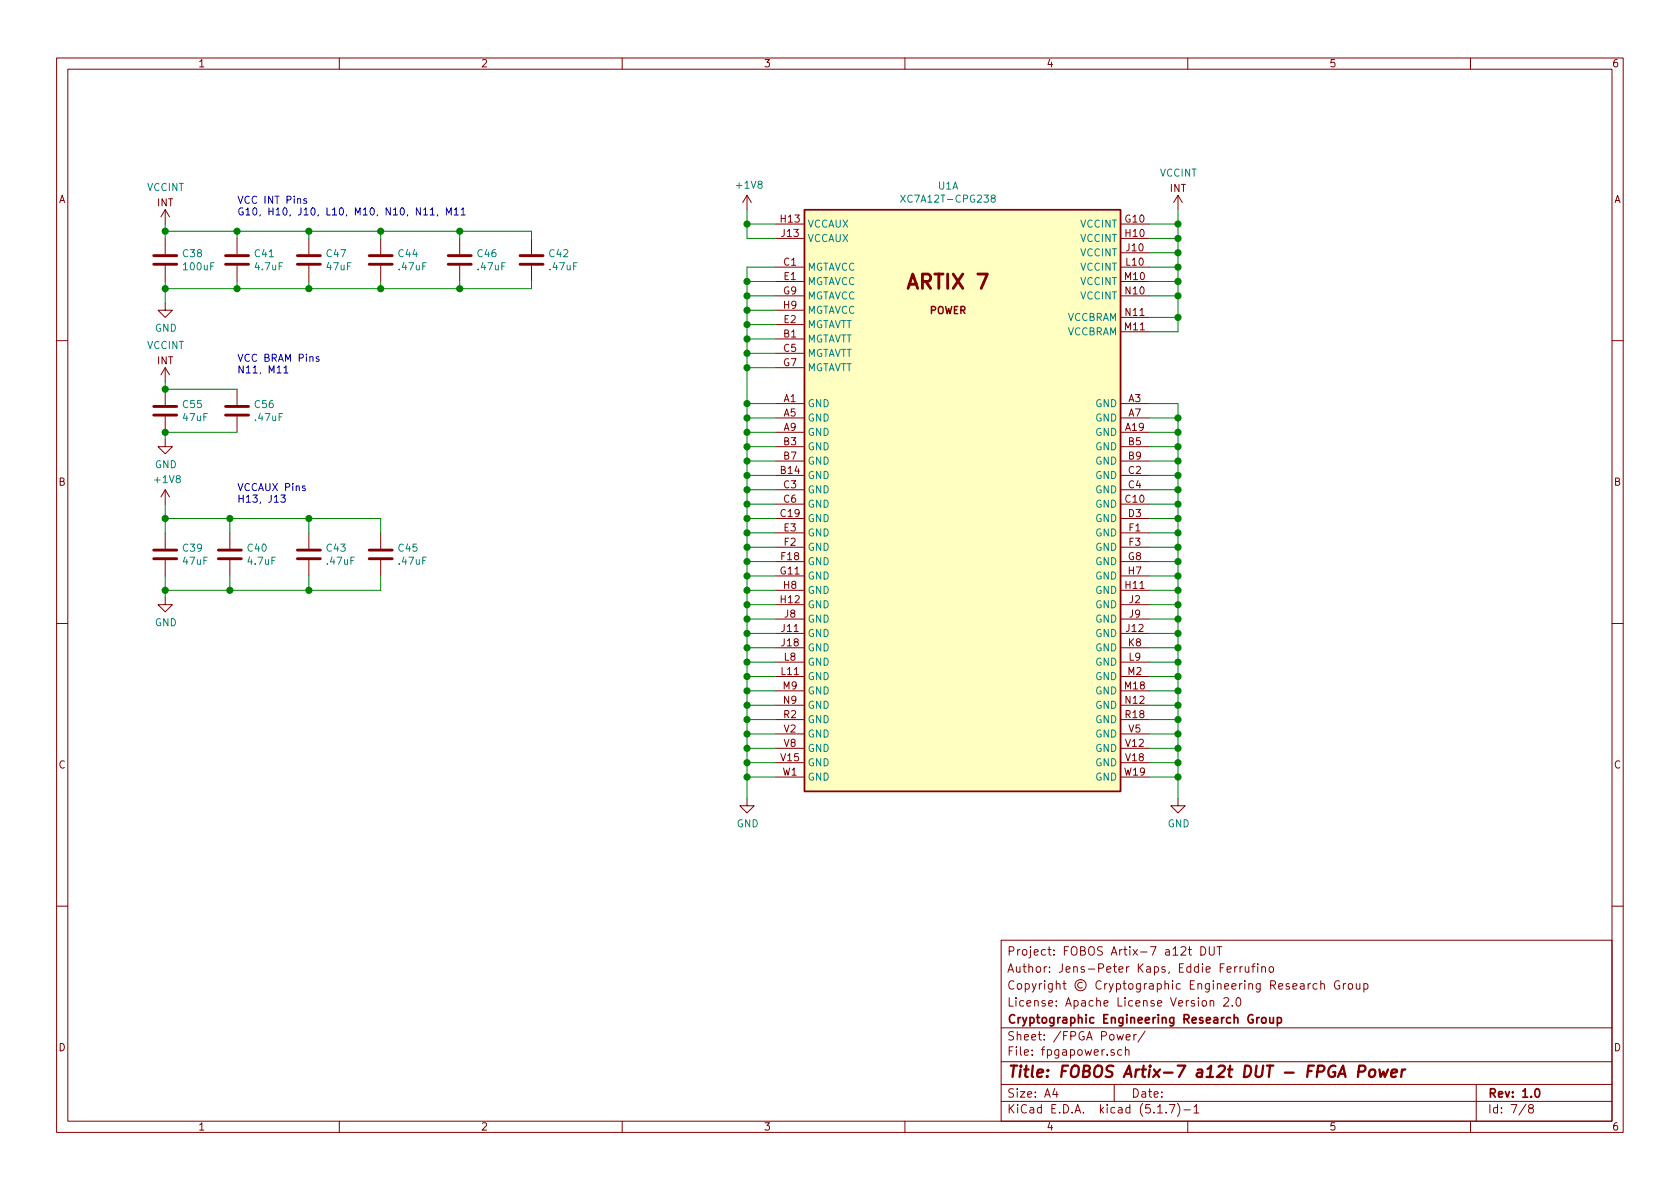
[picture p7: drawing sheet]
<svg xmlns="http://www.w3.org/2000/svg" width="297mm" height="210mm" viewBox="0 0 297 210" stroke-linecap="round" stroke-linejoin="round" font-family="sans-serif">
<g fill="none" stroke="#840000" stroke-width=".18">
<path d="M10 10.3h277v189.9h-277zM12 12.2h273v186.1h-273zM60 10.3v1.9M110 10.3v1.9M160 10.3v1.9M210 10.3v1.9M260 10.3v1.9M29.2 37.1v2.5M29.2 37.1l-.8 1.2M29.2 37.1l.8 1.2M132.1 34.5l-.8 1.3M132.1 34.5v2.6"/>
<path d="M132.1 34.5l.7 1.3M137.2 39.6h5M198.1 39.6h5.1M208.3 34.5l-.8 1.3M208.3 34.5v2.6M208.3 34.5l.7 1.3M29.2 53.6v1.3h1.3l-1.3 1.2-1.3-1.2h1.3M29.2 42.2v2.8M29.2 47v2.8M41.9 42.2v2.8M41.9 47v2.8M54.6 42.2v2.8"/>
<path d="M54.6 47v2.8M67.3 42.2v2.8M67.3 47v2.8M81.3 42.2v2.8M81.3 47v2.8M94 42.2v2.8M94 47v2.8M137.2 59.9h5M137.2 47.2h5M137.2 49.8h5M137.2 57.4h5M137.2 52.3h5"/>
<path d="M137.2 42.2h5M137.2 54.9h5M198.1 47.2h5.1M198.1 49.8h5.1M198.1 52.3h5.1M198.1 42.2h5.1M198.1 44.7h5.1M198.1 58.7h5.1M198.1 56.1h5.1M10 60.2h2M29.2 77.7v1.3h1.3l-1.3 1.3-1.3-1.3h1.3M29.2 65v2.6"/>
<path d="M29.2 68.8v2.8M29.2 73.7v2.7M29.2 65l-.8 1.3M29.2 65l.8 1.3M41.9 68.8v2.8M41.9 73.7v2.7M137.2 71.4h5M137.2 76.4h5M137.2 73.9h5M137.2 79h5M137.2 62.5h5M137.2 65h5"/>
<path d="M198.1 71.4h5.1M198.1 76.4h5.1M198.1 73.9h5.1M198.1 79h5.1M285 60.2h2M29.2 86.6v2.5M29.2 94.2v2.8M29.2 99.1v2.7M29.2 86.6l-.8 1.3M29.2 86.6l.8 1.3M40.6 94.2v2.8M40.6 99.1v2.7"/>
<path d="M54.6 94.2v2.8M54.6 99.1v2.7M67.3 94.2v2.8M67.3 99.1v2.7M137.2 84.1h5M137.2 81.5h5M137.2 89.1h5M137.2 91.7h5M137.2 86.6h5M137.2 94.2h5M137.2 99.3h5M137.2 96.8h5"/>
<path d="M198.1 84.1h5.1M198.1 81.5h5.1M198.1 89.1h5.1M198.1 91.7h5.1M198.1 86.6h5.1M198.1 94.2h5.1M198.1 99.3h5.1M198.1 96.8h5.1M10 110.3h2M29.2 105.7v1.2h1.3l-1.3 1.3-1.3-1.3h1.3M137.2 101.8h5M137.2 104.4h5"/>
<path d="M137.2 106.9h5M137.2 112h5M137.2 114.5h5M137.2 109.5h5M137.2 119.6h5M137.2 117.1h5M198.1 101.8h5.1M198.1 104.4h5.1M198.1 106.9h5.1M198.1 112h5.1M198.1 114.5h5.1M198.1 109.5h5.1"/>
<path d="M198.1 119.6h5.1M198.1 117.1h5.1M285 110.3h2M137.2 122.2h5M137.2 124.7h5M137.2 127.2h5M137.2 132.3h5M137.2 134.9h5M137.2 129.8h5M137.2 137.4h5M198.1 122.2h5.1M198.1 124.7h5.1"/>
<path d="M198.1 127.2h5.1M198.1 132.3h5.1M198.1 134.9h5.1M198.1 129.8h5.1M198.1 137.4h5.1M132.1 141.2v1.3h1.2l-1.2 1.3-1.3-1.3h1.3M208.3 141.2v1.3h1.2l-1.2 1.3-1.3-1.3h1.3M10 160.2h2M177 166.3h108v32h-108zM210.1 167.9h.6M210.3 167.4v1.3l.4 .2M212.3 167.4a.76 .76 0 0 1 .9 .8 .76 .76 0 0 1-.9 .7z"/>
<path d="M212.6 177.1l.2-.2 .5 .2v.7l-.3 .1-.4-.1zM213.8 167.4v1.2l.3 .3h.3l.3-.3v-1.2M214 177.1l.2-.2 .3 .1 .1 .9M214 176.9v1M215.2 167.4h.8M215.6 167.4v1.5M216.4 176.6l.2-.2h.4l.2 .5-.9 1h.9M217 171.4l.7-.1-.1-.3-.4-.1-.2 .2v.8h.6M217.9 177.8v.1M218.3 170.9v1M218.7 176.6l.3-.2a.94 .94 0 0 1 0 1.5l-.4-.3-.1-.6zM218.7 170.9l-.4 .3"/>
<path d="M219.3 170.9v1M219.7 170.9l-.4 .2v.1M220.2 170.9v.8a.37 .37 0 0 0 .6 .1M220.8 170.9v1M221.3 170.9h.6M221.9 170.4l-.3 .1-.1 .2v1.2M222.4 170.4v.2M222.4 170.9v1M223.1 171.1l.1-.1a.37 .37 0 0 1 .5 .1v.8M223.1 170.9v1M224.5 171.1l.2-.2 .4 .2v.7l-.2 .1-.4-.1zM231.3 173.9v1"/>
<path d="M231.7 173.9l-.4 .3M232.9 174l-.5-.1-.2 .3v.6l.2 .1 .5-.1M233.5 174.1l.1-.1a.37 .37 0 0 1 .6 .1v.8M233.5 173.4v1.5M236.8 173.5a.73 .73 0 0 0-.9 .5 .73 .73 0 0 0 .5 .9l.5-.1v-.5h-.3M237.5 173.9v1M237.9 173.9l-.3 .1-.1 .2M238.4 174.1l.3-.2 .4 .2v.7l-.2 .1-.5-.1zM239.8 173.9l.1 .9 .3 .1 .2-.1M240.4 173.9v1M241.1 174l.5-.1 .3 .3-.2 .6h-.6M241.1 173.9v1.5"/>
<path d="M285 160.2h2M60 198.3v1.9M110 198.3v1.9M160 198.3v1.9M177 194.8h108M177 191.8h108M177 187.8h108M177 181.8h108M186.5 192.5l-.4 1h1M186.8 193v1M197 185.7l-.4-.1-.2 .2 .1 .2 .5 .2v.3h-.6M197 191.8v3"/>
<path d="M198.3 185.7l-.4-.1-.3 .3 .1 .6 .2 .1 .4-.1M199 185.7l.2-.1 .3 .1 .1 .9M199 185.1v1.5M199.1 183.4l.7-.1v-.3l-.5-.1-.2 .2 .1 .7h.6M200.5 182.9v1M200.9 182.9l-.3 .1-.1 .2M202.5 182.3l-1.3 2M204.7 196.8h.8M206.2 196.7v.1M206.8 195.3h.9l-.6 1.5M208.2 195.1a1.71 1.71 0 0 1 0 2.3M209.3 196.3h1.2"/>
<path d="M210 198.3v1.9M211.1 195.8l.4-.5v1.5M211.1 196.8h.9M260 198.3v1.9M261 191.8v6.5M269.8 195.2l-1.2 2M270.6 196l-.3-.2v-.2l.3-.3h.2l.3 .3-.1 .2-.6 .2a.48 .48 0 0 0-.1 .7l.3 .1 .4-.1a.48 .48 0 0 0-.2-.7"/>
</g>
<path d="M222.7 179.9l-.3 .1-.2 .2M224.5 179.9l.1 .9 .3 .1 .2-.1M225.1 179.9v1M225.9 179.9v1.5M223.1 180.1l.3-.2 .4 .2v.7l-.2 .1-.5-.1zM225.9 180l.4-.1 .3 .3-.2 .6h-.5M271.5 192.7l.2-.2a.81 .81 0 0 1 .6 .6 .81 .81 0 0 1-.3 .8l-.1 .1a.79 .79 0 0 1-.4-1.3z" fill="none" stroke="#840000" stroke-width=".3"/>
<path d="M240.2 189.5h.8a.56 .56 0 0 0 .4-.5 .56 .56 0 0 0-.3-.6h-.8l-.2 2M242.2 189.3a.54 .54 0 0 1 .6-.2 .54 .54 0 0 1 .4 .4l-.1 .6a.56 .56 0 0 1-.5 .4 .56 .56 0 0 1-.6-.4zM243.9 189.1l.2 1.3 .5-.9 .3 .9 .5-1.3M246 189.8l1-.2-.1-.4-.5-.1-.4 .3v.9l.2 .1 .6-.1M247.9 189.1l-.2 1.3M248.5 189.1a.54 .54 0 0 0-.6 .4" fill="none" stroke="#840000" stroke-width=".41"/>
<g fill="none" stroke="#840000" stroke-width=".51">
<path d="M27.2 46.7h4M27.2 45.2h4M39.9 46.7h4M39.9 45.2h4M52.6 46.7h4M52.6 45.2h4M65.3 46.7h4M65.3 45.2h4M79.2 46.7h4.1M79.2 45.2h4.1M91.9 46.7h4.1M91.9 45.2h4.1"/>
<path d="M27.2 73.4h4M27.2 71.9h4M39.9 73.4h4M39.9 71.9h4M27.2 98.8h4M27.2 97.3h4M38.6 98.8h4.1M38.6 97.3h4.1M52.6 98.8h4M52.6 97.3h4M65.3 98.8h4M65.3 97.3h4"/>
</g>
<path d="M142.2 37.1h55.9v102.8h-55.9z" fill="#ffffc2" stroke="#ffffc2" stroke-width=".18"/>
<path d="M142.2 37.1h55.9v102.8h-55.9z" fill="none" stroke="#840000" stroke-width=".25"/>
<path d="M159.2 34.5l.9 1.3M160.1 34.5l-.9 1.3M175.5 35l-.3-.3 .3-.2h.2l.2 .1v.3l-.5 .2-.2 .2v.2l.3 .3h.2l.3-.3-.1-.4-.2-.1" fill="none" stroke="#008484" stroke-width=".18"/>
<g fill="none" stroke="#008400" stroke-width=".18">
<path d="M29.2 39.6v2.6M132.1 39.6h5.1M132.1 37.1v5.1h5.1M203.2 39.6h5.1M208.3 37.1v21.6h-5.1M29.2 49.8v3.8M29.2 40.9h64.8v1.3M41.9 40.9v1.3M41.9 49.8v1.2M54.6 40.9v1.3M54.6 49.8v1.2M67.3 40.9v1.3"/>
<path d="M67.3 49.8v1.2M81.3 40.9v1.3M81.3 49.8v1.2M94 49.8v1.2h-64.8M132.1 49.8h5.1M132.1 52.3h5.1M132.1 54.9h5.1M132.1 57.4h5.1M132.1 59.9h5.1M137.2 47.2h-5.1v94M203.2 47.2h5.1M203.2 44.7h5.1"/>
<path d="M203.2 42.2h5.1M203.2 49.8h5.1M203.2 52.3h5.1M203.2 56.1h5.1M29.2 67.6v1.2h12.7M41.9 76.4h-12.7v1.3M132.1 73.9h5.1M132.1 76.4h5.1M132.1 79h5.1M132.1 71.4h5.1M132.1 62.5h5.1M132.1 65h5.1"/>
<path d="M203.2 71.4h5.1v69.8M203.2 73.9h5.1M203.2 76.4h5.1M203.2 79h5.1M29.2 91.7h38.1v2.5M29.2 89.1v5.1M40.6 91.7v2.5M54.6 91.7v2.5M132.1 91.7h5.1M132.1 94.2h5.1M132.1 89.1h5.1M132.1 96.8h5.1"/>
<path d="M132.1 99.3h5.1M132.1 81.5h5.1M132.1 84.1h5.1M132.1 86.6h5.1M203.2 91.7h5.1M203.2 94.2h5.1M203.2 89.1h5.1M203.2 96.8h5.1M203.2 99.3h5.1M203.2 81.5h5.1M203.2 84.1h5.1M203.2 86.6h5.1"/>
<path d="M29.2 101.8v3.9M40.6 101.8v2.6M54.6 101.8v2.6M67.3 101.8v2.6h-38.1M132.1 101.8h5.1M132.1 104.4h5.1M132.1 106.9h5.1M132.1 109.5h5.1M132.1 112h5.1M132.1 114.5h5.1M132.1 117.1h5.1M132.1 119.6h5.1"/>
<path d="M203.2 101.8h5.1M203.2 104.4h5.1M203.2 106.9h5.1M203.2 109.5h5.1M203.2 112h5.1M203.2 114.5h5.1M203.2 117.1h5.1M203.2 119.6h5.1M132.1 129.8h5.1M132.1 122.2h5.1M132.1 124.7h5.1M132.1 127.2h5.1"/>
<path d="M132.1 134.9h5.1M132.1 137.4h5.1M132.1 132.3h5.1M203.2 129.8h5.1M203.2 122.2h5.1M203.2 124.7h5.1M203.2 127.2h5.1M203.2 134.9h5.1M203.2 137.4h5.1M203.2 132.3h5.1"/>
</g>
<g fill="none" stroke="#0000c2" stroke-width=".18">
<path d="M54.2 35.2l-.3-.1-.2 .2 .1 .2 .4 .1v.3h-.5M74.9 37.1l.3-.4v1.3M74.9 38h.7M76.1 37.1l.4-.4v1.3M76.1 38h.7M77.4 38l-.1 .2M78.9 38v-1.3l.4 1 .5-1v1.3M80.3 37.1l.4-.4v1.3M80.3 38h.8M81.5 37.1l.4-.4v1.3M81.5 38h.7M50.2 65l.4-.3v1.3"/>
<path d="M50.2 66h.7M56.4 63.1h-.3l-.2 .1 .1 .2 .4 .1v.3h-.5M49.7 87.5h.7l-.4 .5 .4 .2v.4l-.2 .2-.5-.1M53.9 86l-.3-.1-.1 .2v.2l.4 .1v.3h-.4"/>
</g>
<g fill="#008400" stroke="#008400" stroke-width=".25">
<circle cx="132.1" cy="84.1" r=".51"/>
<circle cx="132.1" cy="59.9" r=".51"/>
<circle cx="67.3" cy="40.9" r=".51"/>
<circle cx="132.1" cy="62.5" r=".51"/>
<circle cx="132.1" cy="65" r=".51"/>
<circle cx="132.1" cy="39.6" r=".51"/>
<circle cx="132.1" cy="71.4" r=".51"/>
<circle cx="132.1" cy="73.9" r=".51"/>
<circle cx="132.1" cy="76.4" r=".51"/>
<circle cx="132.1" cy="79" r=".51"/>
<circle cx="132.1" cy="81.5" r=".51"/>
<circle cx="81.3" cy="40.9" r=".51"/>
<circle cx="208.3" cy="56.1" r=".51"/>
<circle cx="132.1" cy="86.6" r=".51"/>
<circle cx="132.1" cy="89.1" r=".51"/>
<circle cx="208.3" cy="52.3" r=".51"/>
<circle cx="132.1" cy="91.7" r=".51"/>
<circle cx="132.1" cy="94.2" r=".51"/>
<circle cx="132.1" cy="96.8" r=".51"/>
<circle cx="208.3" cy="49.8" r=".51"/>
<circle cx="132.1" cy="99.3" r=".51"/>
<circle cx="132.1" cy="101.8" r=".51"/>
<circle cx="54.6" cy="91.7" r=".51"/>
<circle cx="29.2" cy="40.9" r=".51"/>
<circle cx="41.9" cy="40.9" r=".51"/>
<circle cx="29.2" cy="68.8" r=".51"/>
<circle cx="54.6" cy="40.9" r=".51"/>
<circle cx="29.2" cy="51" r=".51"/>
<circle cx="29.2" cy="76.4" r=".51"/>
<circle cx="41.9" cy="51" r=".51"/>
<circle cx="54.6" cy="51" r=".51"/>
<circle cx="29.2" cy="91.7" r=".51"/>
<circle cx="40.6" cy="91.7" r=".51"/>
<circle cx="208.3" cy="47.2" r=".51"/>
<circle cx="29.2" cy="104.4" r=".51"/>
<circle cx="54.6" cy="104.4" r=".51"/>
<circle cx="40.6" cy="104.4" r=".51"/>
<circle cx="81.3" cy="51" r=".51"/>
<circle cx="132.1" cy="49.8" r=".51"/>
<circle cx="67.3" cy="51" r=".51"/>
<circle cx="132.1" cy="52.3" r=".51"/>
<circle cx="132.1" cy="54.9" r=".51"/>
<circle cx="132.1" cy="57.4" r=".51"/>
<circle cx="208.3" cy="122.2" r=".51"/>
<circle cx="208.3" cy="76.4" r=".51"/>
<circle cx="208.3" cy="129.8" r=".51"/>
<circle cx="208.3" cy="79" r=".51"/>
<circle cx="208.3" cy="81.5" r=".51"/>
<circle cx="208.3" cy="127.2" r=".51"/>
<circle cx="208.3" cy="84.1" r=".51"/>
<circle cx="208.3" cy="86.6" r=".51"/>
<circle cx="208.3" cy="124.7" r=".51"/>
<circle cx="208.3" cy="89.1" r=".51"/>
<circle cx="208.3" cy="91.7" r=".51"/>
<circle cx="208.3" cy="73.9" r=".51"/>
<circle cx="208.3" cy="94.2" r=".51"/>
<circle cx="208.3" cy="96.8" r=".51"/>
<circle cx="208.3" cy="119.6" r=".51"/>
<circle cx="208.3" cy="99.3" r=".51"/>
<circle cx="208.3" cy="101.8" r=".51"/>
<circle cx="208.3" cy="117.1" r=".51"/>
<circle cx="208.3" cy="104.4" r=".51"/>
<circle cx="208.3" cy="106.9" r=".51"/>
<circle cx="208.3" cy="114.5" r=".51"/>
<circle cx="208.3" cy="109.5" r=".51"/>
<circle cx="132.1" cy="122.2" r=".51"/>
<circle cx="132.1" cy="104.4" r=".51"/>
<circle cx="132.1" cy="106.9" r=".51"/>
<circle cx="208.3" cy="44.7" r=".51"/>
<circle cx="132.1" cy="109.5" r=".51"/>
<circle cx="132.1" cy="112" r=".51"/>
<circle cx="208.3" cy="42.2" r=".51"/>
<circle cx="132.1" cy="114.5" r=".51"/>
<circle cx="132.1" cy="117.1" r=".51"/>
<circle cx="208.3" cy="39.6" r=".51"/>
<circle cx="132.1" cy="119.6" r=".51"/>
<circle cx="208.3" cy="112" r=".51"/>
<circle cx="132.1" cy="124.7" r=".51"/>
<circle cx="132.1" cy="127.2" r=".51"/>
<circle cx="208.3" cy="137.4" r=".51"/>
<circle cx="132.1" cy="129.8" r=".51"/>
<circle cx="132.1" cy="132.3" r=".51"/>
<circle cx="208.3" cy="134.9" r=".51"/>
<circle cx="132.1" cy="134.9" r=".51"/>
<circle cx="132.1" cy="137.4" r=".51"/>
<circle cx="208.3" cy="132.3" r=".51"/>
</g>
<text font-size="3.5" fill="#840000" x="160.9" y="51.1">ARTIX 7</text>
<text font-size="2.8" fill="#840000" x="178" y="190.5">Title: FOBOS Artix-7 a12t DUT - FPGA Power</text>
<g font-size="2.1" fill="#840000">
<text x="178" y="172">Author: Jens-Peter Kaps, Eddie Ferrufino</text>
<text x="178" y="169">Project: FOBOS Artix-7 a12t DUT</text>
<text x="178" y="178">License: Apache License Version 2.0</text>
<text x="178" y="175">Copyright © Cryptographic Engineering Research Group</text>
<text x="178" y="184">Sheet: /FPGA Power/</text>
<text x="178" y="181">Cryptographic Engineering Research Group</text>
<text x="178" y="186.7">File: fpgapower.sch</text>
<text x="178" y="196.9">KiCad E.D.A. kicad (5.1.7)-1</text>
<text x="178" y="194.1">Size: A4</text>
<text x="200" y="194.1">Date:</text>
<text x="263" y="194.1">Rev: 1.0</text>
<text x="263" y="196.9">Id: 7/8</text>
</g>
<g font-size="1.8" fill="#840000">
<text x="35" y="11.9">1</text>
<text x="85" y="11.9">2</text>
<text x="135" y="11.9">3</text>
<text x="185" y="11.9">4</text>
<text x="235" y="11.9">5</text>
<text x="285" y="11.9">6</text>
<text x="10.4" y="35.9">A</text>
<text x="206.9" y="34">INT</text>
<text x="285.4" y="35.9">A</text>
<text x="27.8" y="36.5">INT</text>
<text x="138.1" y="39.4">H13</text>
<text x="138.2" y="41.9">J13</text>
<text x="199" y="39.4">G10</text>
<text x="199" y="41.9">H10</text>
<text x="138.6" y="47">C1</text>
<text x="199.1" y="47">L10</text>
<text x="199.2" y="44.4">J10</text>
<text x="138.5" y="52.1">G9</text>
<text x="138.6" y="49.5">E1</text>
<text x="199" y="49.5">M10</text>
<text x="199" y="52.1">N10</text>
<text x="138.6" y="59.7">B1</text>
<text x="138.6" y="54.6">H9</text>
<text x="138.6" y="57.1">E2</text>
<text x="164.3" y="55.5">POWER</text>
<text x="199" y="58.4">M11</text>
<text x="199" y="55.9">N11</text>
<text x="27.8" y="64.4">INT</text>
<text x="138.5" y="64.8">G7</text>
<text x="138.6" y="62.2">C5</text>
<text x="138.6" y="71.1">A1</text>
<text x="199.5" y="71.1">A3</text>
<text x="138.6" y="73.7">A5</text>
<text x="138.6" y="76.2">A9</text>
<text x="199" y="76.2">A19</text>
<text x="199.5" y="73.7">A7</text>
<text x="138.1" y="83.8">B14</text>
<text x="138.6" y="78.7">B3</text>
<text x="138.6" y="81.3">B7</text>
<text x="199.5" y="78.7">B5</text>
<text x="199.5" y="81.3">B9</text>
<text x="199.5" y="83.8">C2</text>
<text x="10.4" y="85.9">B</text>
<text x="138.6" y="86.4">C3</text>
<text x="138.6" y="88.9">C6</text>
<text x="199" y="88.9">C10</text>
<text x="199.5" y="86.4">C4</text>
<text x="285.4" y="85.9">B</text>
<text x="138.1" y="91.4">C19</text>
<text x="138.6" y="94">E3</text>
<text x="199.5" y="91.4">D3</text>
<text x="199.6" y="94">F1</text>
<text x="138" y="101.6">G11</text>
<text x="138.2" y="99.1">F18</text>
<text x="138.7" y="96.5">F2</text>
<text x="199.5" y="99.1">G8</text>
<text x="199.5" y="101.6">H7</text>
<text x="199.6" y="96.5">F3</text>
<text x="138.1" y="106.7">H12</text>
<text x="138.6" y="104.1">H8</text>
<text x="199" y="104.1">H11</text>
<text x="199.7" y="106.7">J2</text>
<text x="138.2" y="111.8">J11</text>
<text x="138.7" y="109.2">J8</text>
<text x="199.2" y="111.8">J12</text>
<text x="199.7" y="109.2">J9</text>
<text x="138.2" y="119.4">L11</text>
<text x="138.2" y="114.3">J18</text>
<text x="138.7" y="116.8">L8</text>
<text x="199.4" y="119.4">M2</text>
<text x="199.5" y="114.3">K8</text>
<text x="199.6" y="116.8">L9</text>
<text x="138.5" y="121.9">M9</text>
<text x="138.6" y="124.5">N9</text>
<text x="199" y="121.9">M18</text>
<text x="199" y="124.5">N12</text>
<text x="138.6" y="127">R2</text>
<text x="138.6" y="129.5">V2</text>
<text x="199" y="127">R18</text>
<text x="199.6" y="129.5">V5</text>
<text x="10.4" y="135.9">C</text>
<text x="138.1" y="134.6">V15</text>
<text x="138.4" y="137.2">W1</text>
<text x="138.6" y="132.1">V8</text>
<text x="198.9" y="137.2">W19</text>
<text x="199.1" y="132.1">V12</text>
<text x="199.1" y="134.6">V18</text>
<text x="285.4" y="135.9">C</text>
<text x="10.4" y="185.9">D</text>
<text x="285.4" y="185.9">D</text>
<text x="35" y="199.9">1</text>
<text x="85" y="199.9">2</text>
<text x="135" y="199.9">3</text>
<text x="185" y="199.9">4</text>
<text x="235" y="199.9">5</text>
<text x="285" y="199.9">6</text>
</g>
<g font-size="1.8" fill="#008484">
<text x="26" y="33.8">VCCINT</text>
<text x="130.4" y="33.4">+1V8</text>
<text x="160.1" y="35.8">XC7A12T-CPG238</text>
<text x="165.9" y="33.5">U1A</text>
<text x="205.1" y="31.2">VCCINT</text>
<text x="142.7" y="40.3">VCCAUX</text>
<text x="191" y="40.3">VCCINT</text>
<text x="32.4" y="45.5">C38</text>
<text x="32.6" y="47.8">100uF</text>
<text x="45.1" y="45.5">C41</text>
<text x="45.2" y="47.8">4.7uF</text>
<text x="57.8" y="45.5">C47</text>
<text x="57.9" y="47.8">47uF</text>
<text x="70.5" y="45.5">C44</text>
<text x="70.6" y="47.8">.47uF</text>
<text x="84.5" y="45.5">C46</text>
<text x="84.6" y="47.8">.47uF</text>
<text x="97.2" y="45.5">C42</text>
<text x="97.3" y="47.8">.47uF</text>
<text x="142.7" y="47.9">MGTAVCC</text>
<text x="142.7" y="42.8">VCCAUX</text>
<text x="191" y="42.8">VCCINT</text>
<text x="191" y="45.3">VCCINT</text>
<text x="191" y="47.9">VCCINT</text>
<text x="142.7" y="50.4">MGTAVCC</text>
<text x="142.7" y="53">MGTAVCC</text>
<text x="191" y="50.4">VCCINT</text>
<text x="191" y="53">VCCINT</text>
<text x="27.4" y="58.7">GND</text>
<text x="142.7" y="58">MGTAVTT</text>
<text x="142.7" y="55.5">MGTAVCC</text>
<text x="188.6" y="59.3">VCCBRAM</text>
<text x="188.6" y="56.8">VCCBRAM</text>
<text x="26" y="61.7">VCCINT</text>
<text x="142.7" y="60.6">MGTAVTT</text>
<text x="142.7" y="63.1">MGTAVTT</text>
<text x="142.7" y="65.7">MGTAVTT</text>
<text x="32.4" y="72.2">C55</text>
<text x="32.5" y="74.5">47uF</text>
<text x="45.1" y="72.2">C56</text>
<text x="45.2" y="74.5">.47uF</text>
<text x="142.7" y="72">GND</text>
<text x="142.7" y="74.5">GND</text>
<text x="142.7" y="77.1">GND</text>
<text x="193.7" y="77.1">GND</text>
<text x="193.7" y="72">GND</text>
<text x="193.7" y="74.5">GND</text>
<text x="27.4" y="82.8">GND</text>
<text x="142.7" y="79.6">GND</text>
<text x="142.7" y="82.2">GND</text>
<text x="193.7" y="79.6">GND</text>
<text x="193.7" y="82.2">GND</text>
<text x="27.5" y="85.4">+1V8</text>
<text x="142.7" y="84.7">GND</text>
<text x="142.7" y="87.2">GND</text>
<text x="142.7" y="89.8">GND</text>
<text x="193.7" y="89.8">GND</text>
<text x="193.7" y="84.7">GND</text>
<text x="193.7" y="87.2">GND</text>
<text x="142.7" y="92.3">GND</text>
<text x="142.7" y="94.9">GND</text>
<text x="193.7" y="92.3">GND</text>
<text x="193.7" y="94.9">GND</text>
<text x="32.4" y="97.6">C39</text>
<text x="32.5" y="99.9">47uF</text>
<text x="43.8" y="97.6">C40</text>
<text x="43.9" y="99.9">4.7uF</text>
<text x="57.8" y="97.6">C43</text>
<text x="57.9" y="99.9">.47uF</text>
<text x="70.5" y="97.6">C45</text>
<text x="70.6" y="99.9">.47uF</text>
<text x="142.7" y="99.9">GND</text>
<text x="142.7" y="97.4">GND</text>
<text x="193.7" y="97.4">GND</text>
<text x="193.7" y="99.9">GND</text>
<text x="142.7" y="102.5">GND</text>
<text x="142.7" y="107.6">GND</text>
<text x="142.7" y="105">GND</text>
<text x="193.7" y="105">GND</text>
<text x="193.7" y="102.5">GND</text>
<text x="193.7" y="107.6">GND</text>
<text x="27.4" y="110.7">GND</text>
<text x="142.7" y="112.6">GND</text>
<text x="142.7" y="110.1">GND</text>
<text x="193.7" y="112.6">GND</text>
<text x="193.7" y="110.1">GND</text>
<text x="142.7" y="115.2">GND</text>
<text x="142.7" y="117.7">GND</text>
<text x="193.7" y="115.2">GND</text>
<text x="193.7" y="117.7">GND</text>
<text x="142.7" y="120.3">GND</text>
<text x="142.7" y="122.8">GND</text>
<text x="142.7" y="125.3">GND</text>
<text x="193.7" y="122.8">GND</text>
<text x="193.7" y="120.3">GND</text>
<text x="193.7" y="125.3">GND</text>
<text x="142.7" y="127.9">GND</text>
<text x="142.7" y="130.4">GND</text>
<text x="193.7" y="127.9">GND</text>
<text x="193.7" y="130.4">GND</text>
<text x="142.7" y="135.5">GND</text>
<text x="142.7" y="133">GND</text>
<text x="193.7" y="133">GND</text>
<text x="193.7" y="135.5">GND</text>
<text x="142.7" y="138">GND</text>
<text x="193.7" y="138">GND</text>
<text x="130.3" y="146.3">GND</text>
<text x="206.5" y="146.3">GND</text>
</g>
<g font-size="1.8" fill="#0000c2">
<text x="41.9" y="36">VCC INT Pins</text>
<text x="41.9" y="38.1">G10, H10, J10, L10, M10, N10, N11, M11</text>
<text x="41.9" y="64">VCC BRAM Pins</text>
<text x="41.9" y="66">N11, M11</text>
<text x="41.9" y="86.8">VCCAUX Pins</text>
<text x="41.9" y="88.9">H13, J13</text>
</g>
</svg>
